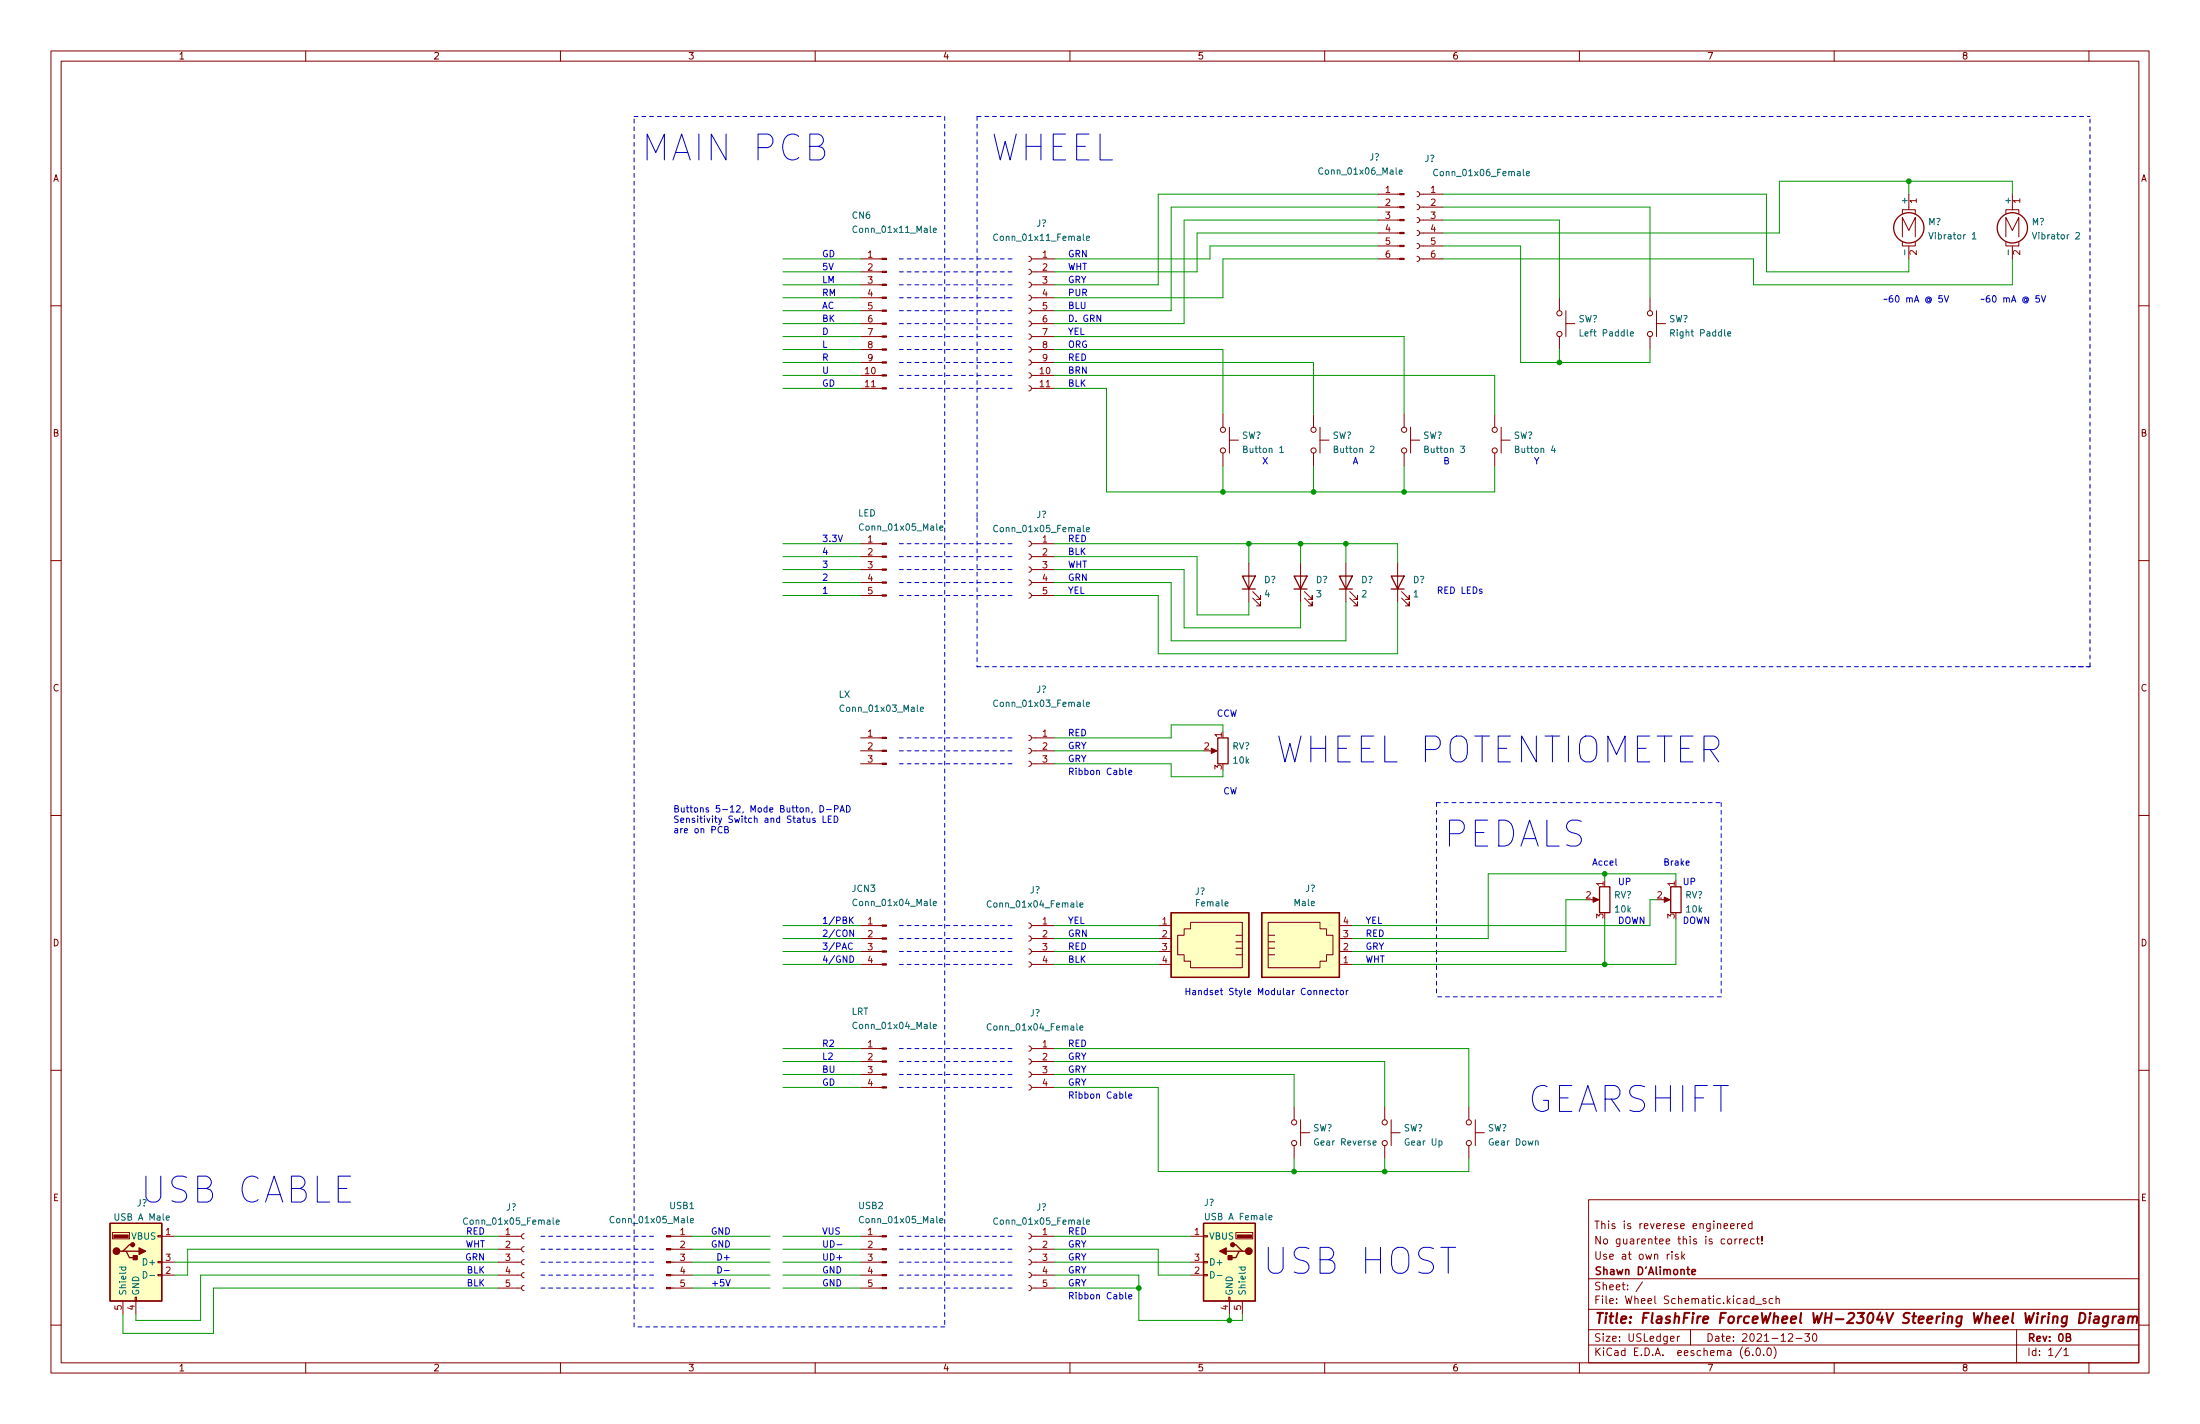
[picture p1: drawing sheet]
<svg xmlns="http://www.w3.org/2000/svg" width="432mm" height="279mm" viewBox="0 0 432 279" stroke-linecap="round" stroke-linejoin="round" font-family="sans-serif">
<g fill="none" stroke="#840000" stroke-width=".2">
<path d="M10 10h411.8v259.4h-411.8zM12 12h407.8v255.4h-407.8zM60 10v2M110 10v2M160 10v2M210 10v2M260 10v2M310 10v2M360 10v2M410 10v2M270.5 38.1h4.2M278.1 37.6l.4 .1 .1 .4-.1 .4-.4 .1"/>
<path d="M278.6 38.1h4.6M374.6 38.1v3M395 38.1v3M10 60h2M168.9 58.4h4.2M168.9 55.9h4.2M168.9 53.3h4.2M168.9 50.8h4.2M201.9 57.9l.4 .2 .1 .3-.1 .4-.4 .1M201.9 55.4l.4 .1 .1 .4-.1 .3-.4 .2M201.9 52.8l.4 .2 .1 .3-.1 .4-.4 .1M201.9 50.3l.4 .1 .1 .4-.1 .4-.4 .1"/>
<path d="M202.4 58.4h4.6M202.4 55.9h4.6M202.4 53.3h4.6M202.4 50.8h4.6M270.5 50.8h4.2M270.5 48.3h4.2M270.5 45.7h4.2M270.5 43.2h4.2M270.5 40.6h4.2M278.1 50.3l.4 .1 .1 .4-.1 .4-.4 .1M278.1 47.8l.4 .1 .1 .4-.1 .3-.4 .2M278.1 45.2l.4 .2 .1 .3-.1 .4-.4 .1"/>
<path d="M278.1 42.7l.4 .1 .1 .4-.1 .3-.4 .2M278.1 40.1l.4 .2 .1 .3-.1 .4-.4 .1M278.6 50.8h4.6M278.6 48.3h4.6M278.6 45.7h4.6M278.6 43.2h4.6M278.6 40.6h4.6M306.1 58.4v2.6M323.8 58.4v2.6M373.4 47.5v.8h2.5v-.8M373.4 41.9v-.8h2.5v.8M373.4 46.5v-3.8l1.2 2.5 1.3-2.5v3.8"/>
<path d="M374.6 48.3v2.5M393.7 47.5v.8h2.5v-.8M393.7 41.9v-.8h2.5v.8M393.7 46.5v-3.8l1.3 2.5 1.2-2.5v3.8M395 48.3v2.5M419.8 60h2M168.9 63.5h4.2M168.9 76.2h4.2M168.9 73.7h4.2M168.9 71.1h4.2M168.9 68.6h4.2M168.9 66h4.2"/>
<path d="M168.9 61h4.2M201.9 75.7l.4 .1 .1 .4-.1 .4-.4 .1M201.9 73.2l.4 .1 .1 .4-.1 .3-.4 .2M201.9 70.6l.4 .2 .1 .3-.1 .4-.4 .1M201.9 68.1l.4 .1 .1 .4-.1 .3-.4 .2M201.9 65.5l.4 .2 .1 .3-.1 .4-.4 .1M201.9 63l.4 .1 .1 .4-.1 .4-.4 .1M201.9 60.5l.4 .1 .1 .4-.1 .3-.4 .2M202.4 63.5h4.6M202.4 76.2h4.6M202.4 73.7h4.6M202.4 71.1h4.6"/>
<path d="M202.4 68.6h4.6M202.4 66h4.6M202.4 61h4.6M306.1 66v2.6M307.3 63.5h1.8M307.3 61v5M323.8 66v2.6M325.1 63.5h1.8M325.1 61v5M240 81.3v2.5M240 88.9v2.5M241.3 86.4h1.8"/>
<path d="M241.3 83.8v5.1M257.8 81.3v2.5M257.8 88.9v2.5M259.1 86.4h1.8M259.1 83.8v5.1M275.6 81.3v2.5M275.6 88.9v2.5M276.9 86.4h1.7M276.9 83.8v5.1M293.4 81.3v2.5M293.4 88.9v2.5M294.6 86.4h1.8"/>
<path d="M294.6 83.8v5.1M10 110h2M168.9 116.8h4.2M168.9 114.3h4.2M168.9 111.8h4.2M168.9 109.2h4.2M168.9 106.7h4.2M201.9 116.3l.4 .2 .1 .3-.1 .4-.4 .1M201.9 113.8l.4 .1 .1 .4-.1 .4-.4 .1M201.9 111.3l.4 .1 .1 .4-.1 .3-.4 .2M201.9 108.7l.4 .2 .1 .3-.1 .4-.4 .1M201.9 106.2l.4 .1 .1 .4-.1 .3-.4 .2"/>
<path d="M202.4 116.8h4.6M202.4 114.3h4.6M202.4 111.8h4.6M202.4 109.2h4.6M202.4 106.7h4.6M245.1 110.5v7.6M245.9 117.3l1.5 1.6v-.8v.8h-.8M245.9 116.1l1.5 1.5v-.8v.8h-.8M255.3 110.5v7.6M256 117.3l1.6 1.6v-.8v.8h-.8M256 116.1l1.6 1.5v-.8v.8h-.8M264.2 110.5v7.6"/>
<path d="M264.9 117.3l1.5 1.6v-.8v.8h-.7M264.9 116.1l1.5 1.5v-.8v.8h-.7M274.3 110.5v7.6M275.1 117.3l1.5 1.6v-.8v.8h-.8M275.1 116.1l1.5 1.5v-.8v.8h-.8M419.8 110h2M10 160h2M168.9 149.9h4.2M168.9 147.3h4.2M168.9 144.8h4.2M201.9 149.4l.4 .1 .1 .4-.1 .3-.4 .2M201.9 146.8l.4 .2 .1 .3-.1 .4-.4 .1"/>
<path d="M201.9 144.3l.4 .1 .1 .4-.1 .3-.4 .2M202.4 149.9h4.6M202.4 147.3h4.6M202.4 144.8h4.6M237.5 147.3h1M419.8 160h2M312.4 176.5h1M326.4 176.5h1M168.9 181.6h4.2M168.9 184.2h4.2M168.9 186.7h4.2M168.9 189.2h4.2"/>
<path d="M201.9 188.7l.4 .2 .1 .3-.1 .4-.4 .1M201.9 186.2l.4 .1 .1 .4-.1 .3-.4 .2M201.9 183.6l.4 .2 .1 .3-.1 .4-.4 .2M201.9 181.1l.4 .2 .1 .3-.1 .4-.4 .1M202.4 181.6h4.6M202.4 184.2h4.6M202.4 186.7h4.6M202.4 189.2h4.6M227.3 181.6h2.6M227.3 184.2h2.6M227.3 186.7h2.6M227.3 189.2h2.6"/>
<path d="M231.1 183.5h1.3v-1.3h1.3v-1.2h10.1v8.9h-10.1v-1.3h-1.3v-1.3h-1.3zM242.6 183.5h1.2M242.6 184.8h1.2M242.6 186.1h1.2M242.6 187.3h1.2M248.9 187.3h1.3M248.9 186.1h1.3M248.9 184.8h1.3M248.9 183.5h1.3M248.9 181h10.2v1.2h1.2v1.3h1.3v3.8h-1.3v1.3h-1.2v1.3h-10.2zM262.9 181.6h2.5M262.9 184.2h2.5"/>
<path d="M262.9 186.7h2.5M262.9 189.2h2.5M10 210h2M168.9 213.4h4.2M168.9 210.8h4.2M168.9 208.3h4.2M168.9 205.7h4.2M201.9 212.9l.4 .1 .1 .4-.1 .3-.4 .2M201.9 210.3l.4 .2 .1 .3-.1 .4-.4 .1M201.9 207.8l.4 .1 .1 .4-.1 .3-.4 .2M201.9 205.2l.4 .2 .1 .3-.1 .4-.4 .1M202.4 213.4h4.6"/>
<path d="M202.4 210.8h4.6M202.4 208.3h4.6M202.4 205.7h4.6M254 217.2v2.5M255.3 219.7v5.1M271.8 217.2v2.5M273 219.7v5.1M288.3 217.2v2.5M289.6 219.7v5.1M419.8 210h2M254 224.8v2.5M255.3 222.3h1.7"/>
<path d="M271.8 224.8v2.5M273 222.3h1.8M288.3 224.8v2.5M289.6 222.3h1.7M311.8 235.4h108v32h-108zM343.9 239.6v1.5M10 260h2M22.1 241.8h3.3v1.3h-3.3zM24.1 255.3v2.5M26.5 254.5h.3v.8h-.3zM26.7 255.3v2.5M31 250.1h.7v.2h-.7z"/>
<path d="M31 247.5h.7v.3h-.7zM31 242.4h.7v.3h-.7zM31.7 250.2h2.6M31.7 247.7h2.6M31.7 242.6h2.6M97.8 252.7h4.6M97.8 250.2h4.6M97.8 247.7h4.6M97.8 245.1h4.6M97.8 242.6h4.6M102.9 252.2l-.4 .2-.1 .3 .1 .4 .4 .1M102.9 249.7l-.4 .1-.1 .4 .1 .3 .4 .2"/>
<path d="M102.9 247.1l-.4 .2-.1 .4 .1 .3 .4 .2M102.9 244.6l-.4 .2-.1 .3 .1 .4 .4 .1M102.9 242.1l-.4 .1-.1 .4 .1 .3 .4 .2M131.7 252.7h4.2M131.7 250.2h4.2M131.7 247.7h4.2M131.7 245.1h4.2M131.7 242.6h4.2M168.9 252.7h4.2M168.9 250.2h4.2M168.9 247.7h4.2M168.9 245.1h4.2"/>
<path d="M168.9 242.6h4.2M201.9 252.2l.4 .2 .1 .3-.1 .4-.4 .1M201.9 249.7l.4 .1 .1 .4-.1 .3-.4 .2M201.9 247.1l.4 .2 .1 .3-.1 .4-.4 .2M201.9 244.6l.4 .2 .1 .3-.1 .4-.4 .1M201.9 242.1l.4 .1 .1 .4-.1 .3-.4 .2M202.4 252.7h4.6M202.4 250.2h4.6M202.4 247.7h4.6M202.4 245.1h4.6M202.4 242.6h4.6M233.7 250.2h2.5"/>
<path d="M233.7 247.7h2.5M233.7 242.6h2.5M236.2 250.1h.8v.2h-.8zM236.2 247.5h.8v.3h-.8zM236.2 242.4h.8v.3h-.8zM241.2 254.5h.2v.8h-.2zM241.3 255.3v2.5M242.6 241.8h3.3v1.3h-3.3zM243.8 255.3v2.5M311.8 256.9h108M311.8 250.9h108M322.4 251.5l-1.3 1.9"/>
<path d="M328.2 245.6v.1M328.2 246.1v1M329.4 246.1h-.4l-.2 .2 .1 .2 .5 .2v.3h-.6M330.1 245.6v1.5M330.2 246.5l.5 .6M330.7 246.1l-.6 .6M339.2 243.1h.4l.3 .3v.4l-.3 .3-.4-.1-.1-.2zM339.7 240.6l.7-.2-.1-.3h-.4l-.2 .2v.7h.6M340.5 243.1v1M340.9 243.1h-.2l-.2 .3M341 240.1v1M341.4 240.1h-.2l-.2 .3"/>
<path d="M341.4 243.1v1M341.9 243.1h-.3l-.2 .3M341.9 240.6l.7-.2-.1-.3h-.4l-.2 .2v.7h.6M342.3 243.6l.7-.2-.1-.3h-.4l-.2 .2 .1 .7h.5M343.9 240.1h-.5l-.2 .3 .1 .6h.6M344.2 254.9l-.4-.1-.3 .3 .2 .6h.5M344.2 254.3v1.5M344.3 243.1h-.4l-.3 .3 .1 .6h.6M344.6 255.9h1.1M344.7 243.1h.6M344.9 242.6v1.3l.4 .2M345.8 243.9v.2"/>
<path d="M345.8 242.6v.9M346.6 254.9l-.4-.1-.2 .2 .1 .2 .5 .2v.3h-.6M347.9 254.9l-.4-.1-.3 .3 .2 .6h.5M348.6 254.9l.2-.1 .4 .1v.9M348.6 254.3v1.5M419.8 260h2M60 267.4v2M110 267.4v2M160 267.4v2M210 267.4v2M260 267.4v2M310 267.4v2"/>
<path d="M311.8 263.9h108M311.8 260.9h108M327.9 262.7l.7-.2-.1-.3h-.4l-.2 .2v.7h.6M329.2 262.2v1M329.7 262.2l-.5 .3M331.8 260.9v3M343.2 264.5a.59 .59 0 0 0-.7 .6v.6l.2 .2 .4 .1 .2-.2 .1-.5-.2-.2-.4-.1-.3 .3M344 265.8v.2M344.9 264.5h.1a.8 .8 0 0 1 .5 .7 .8 .8 0 0 1-.5 .8 1 1 0 0 1-.1-1.5zM346.2 265.8v.2M347 264.5h.2a.8 .8 0 0 1 .5 .7 .8 .8 0 0 1-.5 .8 .99 .99 0 0 1-.2-1.5zM348.2 264.3a1.73 1.73 0 0 1 0 2.2"/>
<path d="M351 261.8l.6-.1 .2 .1 .1 .3-1 1.1h1M352.5 262.6h1.2M354.2 261.7h1l-.5 .5 .4 .2v.6l-.2 .2-.7-.2M355.9 261.7h.2a.8 .8 0 0 1 .5 .7 .8 .8 0 0 1-.5 .8 .99 .99 0 0 1-.2-1.5zM360 267.4v2M395.8 260.9v6.5M404.7 264.4l-1.3 1.9M405.1 264.9l.4-.4v1.5M405.1 266h.8M410 267.4v2"/>
<circle cx="306.1" cy="65.5" r=".51"/>
<circle cx="306.1" cy="61.5" r=".51"/>
<circle cx="323.8" cy="61.5" r=".51"/>
<circle cx="323.8" cy="65.5" r=".51"/>
<circle cx="240" cy="88.4" r=".51"/>
<circle cx="240" cy="84.3" r=".51"/>
<circle cx="257.8" cy="84.3" r=".51"/>
<circle cx="257.8" cy="88.4" r=".51"/>
<circle cx="275.6" cy="88.4" r=".51"/>
<circle cx="275.6" cy="84.3" r=".51"/>
<circle cx="293.4" cy="84.3" r=".51"/>
<circle cx="293.4" cy="88.4" r=".51"/>
<circle cx="254" cy="224.3" r=".51"/>
<circle cx="254" cy="220.2" r=".51"/>
<circle cx="271.8" cy="224.3" r=".51"/>
<circle cx="271.8" cy="220.2" r=".51"/>
<circle cx="288.3" cy="220.2" r=".51"/>
<circle cx="288.3" cy="224.3" r=".51"/>
</g>
<path d="M332.1 249.6l.7-.2-.1-.2-.4-.1-.2 .2v.7h.6M405.6 262.4l.6-.1 .2-.2-.2-.4h-.6v1.5h.5l.3-.3a.39 .39 0 0 0-.3-.5" fill="none" stroke="#840000" stroke-width=".3"/>
<g fill="none" stroke="#840000" stroke-width=".4">
<path d="M408.3 257.6a.96 .96 0 0 1 1 .6 .96 .96 0 0 1-.3 1.1l-.5 .3h-.5zM410.2 258.3l-.2 1.3M410.3 257.6v.2M411.1 258.4h.8l-.1 1.2M411.9 258.7l-.6 .1a.4 .4 0 0 0-.4 .4 .4 .4 0 0 0 .3 .4l.6-.1M413.8 258.4a.66 .66 0 0 0-1 .3l-.1 .5 .2 .3h.8M413.8 258.3l-.2 1.6a.6 .6 0 0 1-.9 .3M414.8 258.3l-.2 1.3M415.3 258.3l-.4 .1-.2 .3M416 258.4h.8l-.1 1.2M416.8 258.7l-.7 .1a.4 .4 0 0 0-.3 .4 .4 .4 0 0 0 .2 .4l.7-.1M417.8 258.5a.49 .49 0 0 1 .8 .1l-.1 1"/>
<path d="M417.8 258.3l-.2 1.3M418.6 258.6a.5 .5 0 0 1 .8-.2v1.2"/>
</g>
<g fill="none" stroke="#006464" stroke-width=".2">
<path d="M274.6 33.8l.6-.2v-.2l-.4-.1-.2 .2 .1 .6h.5M282.2 33.3a.6 .6 0 0 0-.9 .5 .6 .6 0 0 0 .6 .7l.3-.1M299.6 34.1l.6-.2-.1-.2-.3-.1-.2 .2 .1 .6h.4M183.2 45.2l.6-.1-.1-.3h-.3l-.2 .2v.6h.5M195.8 46a.6 .6 0 0 0-.8 .5 .6 .6 0 0 0 .6 .7l.2-.1M213.2 46.8l.6-.2v-.2l-.4-.1-.2 .2 .1 .6h.5M387.1 46l.4-.4v1.3M387.1 46.9h.7M407.4 45.7l.5-.1 .3 .4-.8 .9h.8M320 65.5l.6-.1-.1-.2-.3-.1-.2 .2 .1 .6h.4M339.1 65.5l.6-.1-.1-.2-.3-.1-.2 .2 .1 .6h.4M251.2 87.9l.3-.4v1.3"/>
<path d="M251.2 88.8h.7M269 87.7l.4-.2 .3 .4-.8 .9h.8M286.7 87.5h.8l-.5 .5 .4 .1v.6l-.2 .1-.5-.1M304.8 87.5l-.3 .9h.8M305.1 88v.8M184.5 103.6l.6-.1-.1-.2-.4-.1-.1 .2v.6h.5M195.8 103.2a.6 .6 0 0 0-.8 .4 .6 .6 0 0 0 .6 .7l.2-.1M213.2 103.9l.6-.1v-.3h-.4l-.2 .2 .1 .6h.5M180.6 139.2l.7-.1-.1-.3h-.4l-.2 .1 .1 .6h.5M195.8 137.5a.6 .6 0 0 0-.8 .4 .6 .6 0 0 0 .6 .7l.2-.1M213.2 138.2l.6-.1v-.3h-.4l-.2 .2 .1 .6h.5M183.2 177.3l.6-.1-.1-.3h-.3l-.2 .1v.6h.5"/>
<path d="M194.5 176.8a.6 .6 0 0 0-.8 .5 .6 .6 0 0 0 .6 .7l.2-.1M212 177.6l.6-.1-.1-.3-.4-.1-.1 .2v.6h.5M183.2 201.4l.6-.1-.1-.3h-.3l-.2 .2v.6h.5M194.5 201a.6 .6 0 0 0-.8 .4 .6 .6 0 0 0 .6 .7l.2-.1M212 201.7l.6-.1-.1-.3h-.4l-.1 .2v.6h.5M32.6 239l.6-.1v-.3h-.4l-.2 .1 .1 .7h.5M91.8 239.1a.6 .6 0 0 0-.9 .4 .6 .6 0 0 0 .6 .7l.3-.1M109.2 239.8l.6-.1-.1-.3h-.4l-.1 .2v.6h.5M135.5 239.5l.6-.1v-.3h-.4l-.2 .2 .1 .6h.5M184.5 239.5l.6-.1-.1-.3h-.4l-.1 .2v.6h.5M195.8 239.1a.6 .6 0 0 0-.8 .4 .6 .6 0 0 0 .6 .7l.2-.1M213.2 239.8l.6-.1v-.3h-.4l-.2 .2 .1 .6h.5"/>
<path d="M249.1 238.9l.6-.1-.1-.3h-.4l-.1 .2v.6h.5M269.5 224.3l.6-.2-.1-.2-.3-.1-.2 .2 .1 .6h.4M23.4 248.6h1.3M23.9 248.6v.4l.2 .2 .5-.1v-.5M28.1 249.5a.64 .64 0 0 1 .7 .6 .64 .64 0 0 1-.7 .7zM29.4 250.3h1M237.6 249.5a.64 .64 0 0 1 .7 .6 .64 .64 0 0 1-.7 .7zM238.9 250.3h1M243.1 248.6h1.3M243.6 248.6v.4l.2 .2 .6-.1v-.5"/>
</g>
<g fill="#840000" stroke="#840000" stroke-width=".2">
<path d="M130.8 252.6h.9v.3h-.9z"/>
<path d="M130.8 250.1h.9v.2h-.9z"/>
<path d="M130.8 247.5h.9v.3h-.9z"/>
<path d="M130.8 245h.9v.2h-.9z"/>
<path d="M130.8 242.4h.9v.3h-.9z"/>
<path d="M173.1 213.2h.9v.3h-.9z"/>
<path d="M173.1 210.7h.9v.2h-.9z"/>
<path d="M173.1 208.2h.9v.2h-.9z"/>
<path d="M173.1 205.6h.9v.3h-.9z"/>
<path d="M173.1 149.7h.9v.3h-.9z"/>
<path d="M173.1 147.2h.9v.2h-.9z"/>
<path d="M173.1 144.7h.9v.2h-.9z"/>
<path d="M237.7 146.8l1.2 .5-1.2 .5z"/>
<path d="M173.1 76.1h.9v.2h-.9z"/>
<path d="M173.1 73.5h.9v.3h-.9z"/>
<path d="M173.1 71h.9v.2h-.9z"/>
<path d="M173.1 68.5h.9v.2h-.9z"/>
<path d="M173.1 65.9h.9v.3h-.9z"/>
<path d="M173.1 63.4h.9v.2h-.9z"/>
<path d="M173.1 60.8h.9v.3h-.9z"/>
<path d="M173.1 58.3h.9v.2h-.9z"/>
<path d="M173.1 55.8h.9v.2h-.9z"/>
<path d="M173.1 53.2h.9v.3h-.9z"/>
<path d="M173.1 50.7h.9v.2h-.9z"/>
<path d="M242.8 242.3h2.8v.5h-2.8z"/>
<path d="M173.1 116.7h.9v.3h-.9z"/>
<path d="M173.1 114.2h.9v.2h-.9z"/>
<path d="M173.1 111.6h.9v.3h-.9z"/>
<path d="M173.1 109.1h.9v.2h-.9z"/>
<path d="M173.1 106.6h.9v.2h-.9z"/>
<path d="M274.7 50.7h.9v.2h-.9z"/>
<path d="M274.7 48.1h.9v.3h-.9z"/>
<path d="M274.7 45.6h.9v.2h-.9z"/>
<path d="M274.7 43.1h.9v.2h-.9z"/>
<path d="M274.7 40.5h.9v.3h-.9z"/>
<path d="M274.7 38h.9v.2h-.9z"/>
<path d="M326.6 176l1.2 .5-1.2 .5z"/>
<path d="M22.4 242.3h2.7v.5h-2.7z"/>
<path d="M312.7 176l1.1 .5-1.1 .5z"/>
<path d="M173.1 252.6h.9v.3h-.9z"/>
<path d="M173.1 250.1h.9v.2h-.9z"/>
<path d="M173.1 247.5h.9v.3h-.9z"/>
<path d="M173.1 245h.9v.2h-.9z"/>
<path d="M173.1 242.4h.9v.3h-.9z"/>
<path d="M173.1 189.1h.9v.3h-.9z"/>
<path d="M173.1 186.6h.9v.2h-.9z"/>
<path d="M173.1 184h.9v.3h-.9z"/>
<path d="M173.1 181.5h.9v.2h-.9z"/>
</g>
<g fill="none" stroke="#840000" stroke-width=".25">
<path d="M243.8 113h2.6l-1.3 2.6zM243.8 115.6h2.6M254 113h2.5l-1.2 2.6zM254 115.6h2.5M262.9 113h2.5l-1.2 2.6zM262.9 115.6h2.5M273 113h2.6l-1.3 2.6zM273 115.6h2.6M239 144.8h2v5.1h-2zM229.9 179.1h15.2v12.7h-15.2zM247.6 179.1h15.3v12.7h-15.3zM313.9 174h2.1v5.1h-2.1z"/>
<path d="M327.9 174h2v5.1h-2zM21.6 240h10.1v15.3h-10.1zM24.1 245.5h.7l.6 1.3h1.3M24.8 245.5h2.5M26 244.2h-.6l-1.3 1.3h-.6M236.2 240h10.2v15.3h-10.2zM240.7 245.5h2.5M241.9 244.2h.7l1.2 1.3h.7M243.8 245.5h-.6l-.6 1.3h-1.3"/>
<circle cx="374.6" cy="44.7" r="2.97"/>
<circle cx="395" cy="44.7" r="2.97"/>
</g>
<g fill="#ffffc2" stroke="#ffffc2" stroke-width=".2">
<path d="M229.9 179.1h15.2v12.7h-15.2z"/>
<path d="M247.6 179.1h15.3v12.7h-15.3z"/>
<path d="M236.2 240h10.2v15.3h-10.2z"/>
<path d="M21.6 240h10.1v15.3h-10.1z"/>
</g>
<g fill="#840000" stroke="#840000" stroke-width=".25">
<path d="M239.4 245.5l1.3-.6v1.2z"/>
<path d="M241 246.4h.8v.7h-.8z"/>
<path d="M27.3 244.9l1.3 .6-1.3 .6z"/>
<path d="M26.2 246.4h.7v.7h-.7z"/>
<circle cx="245.1" cy="245.5" r=".63"/>
<circle cx="241.9" cy="244.2" r=".38"/>
<circle cx="22.9" cy="245.5" r=".63"/>
<circle cx="26" cy="244.2" r=".38"/>
</g>
<g fill="none" stroke="#0000c2" stroke-width=".2">
<path d="M381.2 58h-.6l-.1 .6 .2-.1 .4 .1 .2 .1-.1 .5-.2 .1-.5-.1M381.6 58l.4 1.3 .5-1.3M400.2 58h-.6v.6l.2-.1 .4 .1 .1 .1-.1 .5-.1 .1-.5-.1M400.7 58l.4 1.3 .4-1.3M160.9 158.1a.64 .64 0 0 1 .8 .6 .64 .64 0 0 1-.8 .6zM162.2 158.8h1M163.8 158.7h.6l.1-.5-.7-.1v1.2M164.9 159.3l.4-1.2 .4 1.2M165 159h.6M166.1 158.1a.64 .64 0 0 1 .8 .6 .64 .64 0 0 1-.8 .6zM220.9 150.7v1.1l.2 .2M221.5 151.6l.6-.2v-.2l-.4-.1-.2 .2 .1 .6h.5"/>
<path d="M142.3 162.8l.5-.1 .1-.4-.6-.1v1.2h.4l.3-.4-.3-.2M160 160.6l-.3-.1-.2 .2 .1 .2 .4 .1v.3h-.5M161.5 160.1v1.3h.7M162.6 160.7h.4M163.2 160.1h-.6v1.3h.6M163.7 160.1a.64 .64 0 0 1 .8 .6 .64 .64 0 0 1-.8 .7zM167.5 179.9l-.8 .8M317.2 168.5v1.1l.1 .2M166.8 187.6a.64 .64 0 0 1 .8 .6 .64 .64 0 0 1-.8 .6zM166.9 180.5l.6 .7M167.3 185.1a.6 .6 0 0 0-.8 .5 .6 .6 0 0 0 .6 .7l.2-.1M167.5 182.5v1.2l-.7-1.2v1.2"/>
<path d="M259 194.4h.5l.1 .8M260.1 194.7l.6-.1v-.2l-.4-.1-.2 .2 .1 .6h.5M261.8 194.4l-.3-.1-.3 .3 .1 .5h.5M262.2 194.3h.5M262.4 193.9v1.1l.3 .2M263.1 194.4l.3-.1 .3 .3v.3l-.3 .3-.4-.3zM264.2 194.3v.9M264.6 194.3l-.4 .3M220.9 214.2v1.1l.2 .2M221.5 215.1l.6-.2v-.2l-.4-.1-.2 .2 .1 .6h.5M140.9 248.5a.64 .64 0 0 1 .7 .6 .64 .64 0 0 1-.7 .7zM142.2 249.3h.9"/>
<path d="M164.3 244.2h.9M220.9 253.6v1.1l.2 .2M221.5 254.4l.6-.1v-.2l-.4-.1-.2 .2 .1 .6h.5"/>
</g>
<g fill="none" stroke="#0000c2" stroke-width=".2" stroke-dasharray=".8 .8">
<path d="M124.5 22.9h60.9M185.4 22.9v237.5M191.8 22.9h218.4M191.8 22.9v78.7M176.5 50.8h22.9M176.5 53.3h22.9M176.5 55.9h22.9M176.5 58.4h22.9M176.5 61h22.9M176.5 63.5h22.9M176.5 76.2h22.9M176.5 73.7h22.9"/>
<path d="M176.5 71.1h22.9M176.5 68.6h22.9M176.5 66h22.9M176.5 109.2h22.9M176.5 106.7h22.9M176.5 111.8h22.9M176.5 114.3h22.9M176.5 116.8h22.9M191.8 101.6v29.2M191.8 130.8h.1M191.8 130.8h218.4M406.4 130.8h3.8"/>
<path d="M410.2 130.8v-107.9M176.5 149.9h22.9M176.5 147.3h22.9M176.5 144.8h22.9M281.9 157.5v38.1M281.9 157.5h55.9M337.8 157.5v38.1M176.5 181.6h22.9M176.5 184.2h22.9M176.5 186.7h22.9M176.5 189.2h22.9M337.8 195.6h-55.9"/>
<path d="M176.5 205.7h22.9M176.5 213.4h22.9M176.5 210.8h22.9M176.5 208.3h22.9M128.3 252.7h-22.9M128.3 250.2h-22.9M128.3 242.6h-22.9M128.3 247.7h-22.9M128.3 245.1h-22.9M176.5 250.2h22.9M176.5 252.7h22.9M176.5 247.7h22.9"/>
<path d="M176.5 245.1h22.9M176.5 242.6h22.9M124.5 260.4v-237.5M185.4 260.4h-60.9"/>
</g>
<g fill="none" stroke="#009600" stroke-width=".2">
<path d="M270.5 38.1h-43.2v17.8h-20.3M283.2 38.1h63.5v15.2h27.9v-2.5M374.6 35.6v2.5M395 38.1v-2.5h-45.8v10.1h-66M153.7 58.4h15.2M153.7 50.8h15.2M153.7 53.3h15.2M153.7 55.9h15.2M270.5 50.8h-30.5v7.6h-33M270.5 40.6h-40.6v20.4h-22.9M270.5 43.2h-38.1v20.3h-25.4M270.5 45.7h-35.6v7.6h-27.9"/>
<path d="M270.5 48.3h-33v2.5h-30.5M283.2 48.3h15.2v22.8h25.4v-2.5M283.2 40.6h40.6v17.8M283.2 50.8h61v5.1h50.8v-5.1M283.2 43.2h22.9v15.2M153.7 61h15.2M153.7 71.1h15.2M153.7 63.5h15.2M153.7 66h15.2M153.7 68.6h15.2M153.7 76.2h15.2M153.7 73.7h15.2"/>
<path d="M207 76.2h10.2v20.3h76.2v-5.1M207 71.1h50.8v10.2M207 66h68.6v15.3M207 68.6h33v12.7M207 73.7h86.4v7.6M306.1 68.6v2.5M240 91.4v5.1M257.8 91.4v5.1M275.6 91.4v5.1M153.7 106.7h15.2M153.7 111.8h15.2M153.7 114.3h15.2"/>
<path d="M153.7 116.8h15.2M153.7 109.2h15.2M207 116.8h20.3v11.5h47v-10.2M207 114.3h22.9v11.4h34.3v-7.6M207 111.8h25.4v11.4h22.9v-5.1M207 109.2h27.9v11.5h10.2v-2.6M207 106.7h67.3v3.8M245.1 106.7v3.8M255.3 106.7v3.8M264.2 106.7v3.8M207 149.9h22.9v2.5h10.1v-1.3M207 147.3h29.2"/>
<path d="M240 143.5v-1.3h-10.1v2.6h-22.9M311.1 176.5h-3.8v10.2h-41.9M315 171.5v1.2M325.1 176.5h-1.3v5.1h-58.4M328.9 172.7v-1.2h-36.8v12.7h-26.7M153.7 184.2h15.2M153.7 189.2h15.2M153.7 181.6h15.2M153.7 186.7h15.2M207 184.2h20.3M207 189.2h20.3M207 181.6h20.3"/>
<path d="M207 186.7h20.3M315 180.3v8.9M328.9 180.3v8.9h-63.5M153.7 208.3h15.2M153.7 210.8h15.2M153.7 213.4h15.2M153.7 205.7h15.2M207 213.4h20.3v16.5h61v-2.6M207 208.3h64.8v8.9M207 210.8h47v6.4M207 205.7h81.3v11.5M254 227.3v2.6"/>
<path d="M271.8 227.3v2.6M34.3 242.6h63.5M34.3 247.7h63.5M97.8 252.7h-55.9v8.9h-17.8v-3.8M97.8 250.2h-58.4v8.9h-12.7v-1.3M97.8 245.1h-61v5.1h-2.5M135.9 250.2h15.2M135.9 242.6h15.2M135.9 247.7h15.2M135.9 245.1h15.2M135.9 252.7h15.2M153.7 250.2h15.2"/>
<path d="M153.7 242.6h15.2M153.7 247.7h15.2M153.7 245.1h15.2M153.7 252.7h15.2M207 245.1h20.3v5.1h6.4M207 250.2h16.5v8.9h20.3v-1.3M207 242.6h26.7M207 247.7h26.7M207 252.7h16.5M241.3 257.8v1.3"/>
</g>
<g fill="#009600" stroke="#009600" stroke-width=".2">
<circle cx="254" cy="229.9" r=".46"/>
<circle cx="271.8" cy="229.9" r=".46"/>
<circle cx="223.5" cy="252.7" r=".46"/>
<circle cx="241.3" cy="259.1" r=".46"/>
<circle cx="264.2" cy="106.7" r=".46"/>
<circle cx="275.6" cy="96.5" r=".46"/>
<circle cx="315" cy="171.5" r=".46"/>
<circle cx="315" cy="189.2" r=".46"/>
<circle cx="240" cy="96.5" r=".46"/>
<circle cx="245.1" cy="106.7" r=".46"/>
<circle cx="255.3" cy="106.7" r=".46"/>
<circle cx="257.8" cy="96.5" r=".46"/>
<circle cx="306.1" cy="71.1" r=".46"/>
<circle cx="374.6" cy="35.6" r=".46"/>
</g>
<g font-size="7.1" fill="#0000c2">
<text x="125.7" y="31.6">MAIN PCB</text>
<text x="194.3" y="31.6">WHEEL</text>
<text x="250.2" y="149.7">WHEEL POTENTIOMETER</text>
<text x="283.2" y="166.2">PEDALS</text>
<text x="299.7" y="218.3">GEARSHIFT</text>
<text x="28.6" y="236.1">USB CABLE</text>
<text x="247.6" y="250.1">USB HOST</text>
</g>
<text font-size="2.8" fill="#840000" x="312.8" y="259.7">Title: FlashFire ForceWheel WH-2304V Steering Wheel Wiring Diagram</text>
<g font-size="2.1" fill="#840000">
<text x="312.8" y="244.1">No guarentee this is correct!</text>
<text x="312.8" y="241.1">This is reverese engineered</text>
<text x="312.8" y="250.2">Shawn D'Alimonte</text>
<text x="312.8" y="247.1">Use at own risk</text>
<text x="312.8" y="255.9">File: Wheel Schematic.kicad_sch</text>
<text x="312.8" y="253.2">Sheet: /</text>
<text x="312.8" y="263.2">Size: USLedger</text>
<text x="334.8" y="263.2">Date: 2021-12-30</text>
<text x="397.8" y="263.2">Rev: 0B</text>
<text x="312.8" y="266">KiCad E.D.A. eeschema (6.0.0)</text>
<text x="397.8" y="266">Id: 1/1</text>
</g>
<g font-size="1.8" fill="#840000">
<text x="35" y="11.7">1</text>
<text x="85" y="11.7">2</text>
<text x="135" y="11.7">3</text>
<text x="185" y="11.7">4</text>
<text x="235" y="11.7">5</text>
<text x="285" y="11.7">6</text>
<text x="335" y="11.7">7</text>
<text x="385" y="11.7">8</text>
<text x="10.3" y="35.6">A</text>
<text x="420.1" y="35.6">A</text>
<text x="10.3" y="85.7">B</text>
<text x="420.1" y="85.7">B</text>
<text x="10.3" y="135.6">C</text>
<text x="420.1" y="135.6">C</text>
<text x="10.3" y="185.7">D</text>
<text x="420.1" y="185.7">D</text>
<text x="10.4" y="235.7">E</text>
<text x="420.2" y="235.7">E</text>
<text x="35" y="269.1">1</text>
<text x="85" y="269.1">2</text>
<text x="135" y="269.1">3</text>
<text x="185" y="269.1">4</text>
<text x="235" y="269.1">5</text>
<text x="285" y="269.1">6</text>
<text x="335" y="269.1">7</text>
<text x="385" y="269.1">8</text>
</g>
<g font-size="1.8" fill="#006464">
<text x="259.4" y="34.3">Conn_01x06_Male</text>
<text x="268.8" y="31.5">J?</text>
<text x="279.6" y="31.8">J?</text>
<text x="282" y="34.5">Conn_01x06_Female</text>
<text x="374.4" y="39.9" transform="rotate(-90 374.4 39.9)">+</text>
<text x="394.7" y="39.9" transform="rotate(-90 394.7 39.9)">+</text>
<text x="167.3" y="42.9">CN6</text>
<text x="167.9" y="45.7">Conn_01x11_Male</text>
<text x="195.7" y="47.2">Conn_01x11_Female</text>
<text x="203.4" y="44.5">J?</text>
<text x="378.5" y="44.2">M?</text>
<text x="379.1" y="47">Vibrator 1</text>
<text x="398.8" y="44.2">M?</text>
<text x="399.5" y="47">Vibrator 2</text>
<text x="374.4" y="49.8" transform="rotate(-90 374.4 49.8)">-</text>
<text x="394.7" y="49.8" transform="rotate(-90 394.7 49.8)">-</text>
<text x="309.7" y="63.2">SW?</text>
<text x="327.5" y="63.2">SW?</text>
<text x="310.6" y="66">Left Paddle</text>
<text x="328.4" y="66">Right Paddle</text>
<text x="243.7" y="86.1">SW?</text>
<text x="244.4" y="88.9">Button 1</text>
<text x="261.5" y="86.1">SW?</text>
<text x="262.2" y="88.9">Button 2</text>
<text x="279.3" y="86.1">SW?</text>
<text x="279.9" y="88.9">Button 3</text>
<text x="297" y="86.1">SW?</text>
<text x="297.7" y="88.9">Button 4</text>
<text x="168.4" y="101.3">LED</text>
<text x="203.4" y="101.6">J?</text>
<text x="169.2" y="104.1">Conn_01x05_Male</text>
<text x="195.7" y="104.4">Conn_01x05_Female</text>
<text x="248.1" y="114.4">D?</text>
<text x="248.2" y="117.2">4</text>
<text x="258.3" y="114.4">D?</text>
<text x="258.4" y="117.2">3</text>
<text x="267.2" y="114.4">D?</text>
<text x="267.3" y="117.2">2</text>
<text x="277.3" y="114.4">D?</text>
<text x="277.4" y="117.2">1</text>
<text x="164.6" y="136.9">LX</text>
<text x="203.4" y="135.9">J?</text>
<text x="165.4" y="139.7">Conn_01x03_Male</text>
<text x="195.7" y="138.7">Conn_01x03_Female</text>
<text x="241.8" y="147">RV?</text>
<text x="242.1" y="149.8">10k</text>
<text x="167.3" y="175">JCN3</text>
<text x="167.9" y="177.8">Conn_01x04_Male</text>
<text x="194.4" y="178.1">Conn_01x04_Female</text>
<text x="202.1" y="175.3">J?</text>
<text x="234.5" y="175.5">J?</text>
<text x="234.9" y="177.8">Female</text>
<text x="254.1" y="177.8">Male</text>
<text x="256.2" y="175">J?</text>
<text x="316.8" y="176.3">RV?</text>
<text x="317.1" y="179">10k</text>
<text x="330.7" y="176.3">RV?</text>
<text x="331" y="179">10k</text>
<text x="167.1" y="199.1">LRT</text>
<text x="167.9" y="201.9">Conn_01x04_Male</text>
<text x="194.4" y="202.2">Conn_01x04_Female</text>
<text x="202.1" y="199.4">J?</text>
<text x="257.7" y="222">SW?</text>
<text x="275.5" y="222">SW?</text>
<text x="292" y="222">SW?</text>
<text x="258.3" y="224.8">Gear Reverse</text>
<text x="276" y="224.8">Gear Up</text>
<text x="292.5" y="224.8">Gear Down</text>
<text x="22.9" y="239.5">USB A Male</text>
<text x="26.8" y="236.7">J?</text>
<text x="99.3" y="237.5">J?</text>
<text x="120.3" y="240">Conn_01x05_Male</text>
<text x="131.5" y="237.2">USB1</text>
<text x="168.6" y="237.2">USB2</text>
<text x="169.2" y="240">Conn_01x05_Male</text>
<text x="203.4" y="237.5">J?</text>
<text x="236.3" y="236.6">J?</text>
<text x="237.1" y="239.4">USB A Female</text>
<text x="25.8" y="243.2">VBUS</text>
<text x="91.6" y="240.3">Conn_01x05_Female</text>
<text x="195.7" y="240.3">Conn_01x05_Female</text>
<text x="237.2" y="243.2">VBUS</text>
<text x="28.4" y="248.3">D+</text>
<text x="237.2" y="248.3">D+</text>
<text x="24.8" y="254.3" transform="rotate(-90 24.8 254.3)">Shield</text>
<text x="27.3" y="254.3" transform="rotate(-90 27.3 254.3)">GND</text>
<text x="241.9" y="254.3" transform="rotate(-90 241.9 254.3)">GND</text>
<text x="244.5" y="254.3" transform="rotate(-90 244.5 254.3)">Shield</text>
</g>
<g font-size="1.8" fill="#a90000">
<text x="271.9" y="37.8">1</text>
<text x="271.9" y="40.4">2</text>
<text x="280.8" y="37.8">1</text>
<text x="280.8" y="40.4">2</text>
<text x="376.2" y="39.9" transform="rotate(-90 376.2 39.9)">1</text>
<text x="396.5" y="39.9" transform="rotate(-90 396.5 39.9)">1</text>
<text x="271.9" y="42.9">3</text>
<text x="271.9" y="45.5">4</text>
<text x="280.8" y="42.9">3</text>
<text x="280.8" y="45.5">4</text>
<text x="170.3" y="50.5">1</text>
<text x="170.3" y="53.1">2</text>
<text x="204.6" y="50.5">1</text>
<text x="204.6" y="53.1">2</text>
<text x="271.9" y="48">5</text>
<text x="271.9" y="50.5">6</text>
<text x="280.8" y="48">5</text>
<text x="280.8" y="50.5">6</text>
<text x="376.2" y="50" transform="rotate(-90 376.2 50)">2</text>
<text x="396.5" y="50" transform="rotate(-90 396.5 50)">2</text>
<text x="170.3" y="55.6">3</text>
<text x="170.3" y="58.2">4</text>
<text x="204.6" y="55.6">3</text>
<text x="204.6" y="58.2">4</text>
<text x="170.3" y="60.7">5</text>
<text x="170.3" y="63.2">6</text>
<text x="170.3" y="65.8">7</text>
<text x="204.6" y="60.7">5</text>
<text x="204.6" y="63.2">6</text>
<text x="204.6" y="65.8">7</text>
<text x="170.3" y="68.3">8</text>
<text x="170.3" y="70.9">9</text>
<text x="204.6" y="68.3">8</text>
<text x="204.6" y="70.9">9</text>
<text x="169.8" y="73.4">10</text>
<text x="169.8" y="75.9">11</text>
<text x="204.1" y="73.4">10</text>
<text x="204.1" y="75.9">11</text>
<text x="170.3" y="106.4">1</text>
<text x="204.6" y="106.4">1</text>
<text x="170.3" y="109">2</text>
<text x="170.3" y="111.5">3</text>
<text x="204.6" y="109">2</text>
<text x="204.6" y="111.5">3</text>
<text x="170.3" y="114">4</text>
<text x="170.3" y="116.6">5</text>
<text x="204.6" y="114">4</text>
<text x="204.6" y="116.6">5</text>
<text x="170.3" y="144.5">1</text>
<text x="170.3" y="147.1">2</text>
<text x="170.3" y="149.6">3</text>
<text x="204.6" y="144.5">1</text>
<text x="204.6" y="147.1">2</text>
<text x="204.6" y="149.6">3</text>
<text x="236.4" y="147.1">2</text>
<text x="239.8" y="144.6" transform="rotate(-90 239.8 144.6)">1</text>
<text x="239.8" y="151" transform="rotate(-90 239.8 151)">3</text>
<text x="314.7" y="173.8" transform="rotate(-90 314.7 173.8)">1</text>
<text x="328.7" y="173.8" transform="rotate(-90 328.7 173.8)">1</text>
<text x="311.3" y="176.3">2</text>
<text x="325.3" y="176.3">2</text>
<text x="170.3" y="181.4">1</text>
<text x="170.3" y="183.9">2</text>
<text x="204.6" y="181.4">1</text>
<text x="204.6" y="183.9">2</text>
<text x="228.1" y="181.4">1</text>
<text x="228.1" y="183.9">2</text>
<text x="263.7" y="183.9">3</text>
<text x="263.7" y="181.4">4</text>
<text x="314.7" y="180.2" transform="rotate(-90 314.7 180.2)">3</text>
<text x="328.7" y="180.2" transform="rotate(-90 328.7 180.2)">3</text>
<text x="170.3" y="186.4">3</text>
<text x="170.3" y="189">4</text>
<text x="204.6" y="186.4">3</text>
<text x="204.6" y="189">4</text>
<text x="228.1" y="186.4">3</text>
<text x="228.1" y="189">4</text>
<text x="263.7" y="189">1</text>
<text x="263.7" y="186.4">2</text>
<text x="170.3" y="205.5">1</text>
<text x="170.3" y="208">2</text>
<text x="204.6" y="205.5">1</text>
<text x="204.6" y="208">2</text>
<text x="170.3" y="210.6">3</text>
<text x="170.3" y="213.1">4</text>
<text x="204.6" y="210.6">3</text>
<text x="204.6" y="213.1">4</text>
<text x="32.5" y="242.3">1</text>
<text x="99.2" y="242.3">1</text>
<text x="99.2" y="244.9">2</text>
<text x="133.5" y="242.3">1</text>
<text x="133.5" y="244.9">2</text>
<text x="170.3" y="242.3">1</text>
<text x="170.3" y="244.9">2</text>
<text x="204.6" y="242.3">1</text>
<text x="204.6" y="244.9">2</text>
<text x="234.5" y="242.3">1</text>
<text x="32.5" y="249.9">2</text>
<text x="32.5" y="247.4">3</text>
<text x="99.2" y="247.4">3</text>
<text x="99.2" y="249.9">4</text>
<text x="133.5" y="247.4">3</text>
<text x="133.5" y="249.9">4</text>
<text x="170.3" y="247.4">3</text>
<text x="170.3" y="249.9">4</text>
<text x="204.6" y="247.4">3</text>
<text x="204.6" y="249.9">4</text>
<text x="234.5" y="249.9">2</text>
<text x="234.5" y="247.4">3</text>
<text x="23.9" y="257" transform="rotate(-90 23.9 257)">5</text>
<text x="26.4" y="257" transform="rotate(-90 26.4 257)">4</text>
<text x="99.2" y="252.5">5</text>
<text x="133.5" y="252.5">5</text>
<text x="170.3" y="252.5">5</text>
<text x="204.6" y="252.5">5</text>
<text x="241" y="257" transform="rotate(-90 241 257)">4</text>
<text x="243.6" y="257" transform="rotate(-90 243.6 257)">5</text>
</g>
<g font-size="1.8" fill="#0000c2">
<text x="161.3" y="50.5">GD</text>
<text x="161.3" y="53">5V</text>
<text x="209.5" y="50.5">GRN</text>
<text x="209.5" y="53">WHT</text>
<text x="161.3" y="55.5">LM</text>
<text x="161.3" y="58.1">RM</text>
<text x="209.5" y="58.1">PUR</text>
<text x="209.5" y="55.5">GRY</text>
<text x="369.6" y="59.3">~60 mA @ 5V</text>
<text x="388.6" y="59.3">~60 mA @ 5V</text>
<text x="161.3" y="60.6">AC</text>
<text x="161.3" y="63.2">BK</text>
<text x="161.3" y="65.7">D</text>
<text x="209.5" y="60.6">BLU</text>
<text x="209.5" y="63.2">D. GRN</text>
<text x="209.5" y="65.7">YEL</text>
<text x="161.3" y="70.8">R</text>
<text x="161.3" y="68.2">L</text>
<text x="209.5" y="70.8">RED</text>
<text x="209.5" y="68.2">ORG</text>
<text x="161.3" y="75.9">GD</text>
<text x="161.3" y="73.3">U</text>
<text x="209.5" y="73.3">BRN</text>
<text x="209.5" y="75.9">BLK</text>
<text x="247.6" y="91.1">X</text>
<text x="265.4" y="91.1">A</text>
<text x="283.2" y="91.1">B</text>
<text x="301" y="91.1">Y</text>
<text x="161.3" y="106.3">3.3V</text>
<text x="209.5" y="106.3">RED</text>
<text x="161.3" y="108.9">4</text>
<text x="161.3" y="111.4">3</text>
<text x="161.3" y="114">2</text>
<text x="209.5" y="108.9">BLK</text>
<text x="209.5" y="111.4">WHT</text>
<text x="209.5" y="114">GRN</text>
<text x="161.3" y="116.5">1</text>
<text x="209.5" y="116.5">YEL</text>
<text x="281.9" y="116.5">RED LEDs</text>
<text x="238.8" y="140.6">CCW</text>
<text x="209.5" y="144.4">RED</text>
<text x="209.5" y="147">GRY</text>
<text x="209.5" y="149.5">GRY</text>
<text x="209.5" y="152.1">Ribbon Cable</text>
<text x="240" y="155.9">CW</text>
<text x="132.1" y="159.4">Buttons 5-12, Mode Button, D-PAD</text>
<text x="132.1" y="161.4">Sensitivity Switch and Status LED</text>
<text x="132.1" y="163.5">are on PCB</text>
<text x="312.4" y="169.8">Accel</text>
<text x="317.5" y="173.6">UP</text>
<text x="326.4" y="169.8">Brake</text>
<text x="330.2" y="173.6">UP</text>
<text x="161.3" y="183.8">2/CON</text>
<text x="161.3" y="181.3">1/PBK</text>
<text x="209.5" y="181.3">YEL</text>
<text x="209.5" y="183.8">GRN</text>
<text x="268" y="181.3">YEL</text>
<text x="268" y="183.8">RED</text>
<text x="317.5" y="181.3">DOWN</text>
<text x="330.2" y="181.3">DOWN</text>
<text x="161.3" y="186.3">3/PAC</text>
<text x="161.3" y="188.9">4/GND</text>
<text x="209.5" y="188.9">BLK</text>
<text x="209.5" y="186.3">RED</text>
<text x="268" y="186.3">GRY</text>
<text x="268" y="188.9">WHT</text>
<text x="232.4" y="195.2">Handset Style Modular Connector</text>
<text x="161.3" y="207.9">L2</text>
<text x="161.3" y="205.4">R2</text>
<text x="209.5" y="205.4">RED</text>
<text x="209.5" y="207.9">GRY</text>
<text x="161.3" y="210.5">BU</text>
<text x="161.3" y="213">GD</text>
<text x="209.5" y="213">GRY</text>
<text x="209.5" y="215.6">Ribbon Cable</text>
<text x="209.5" y="210.5">GRY</text>
<text x="91.2" y="244.8">WHT</text>
<text x="91.5" y="242.2">RED</text>
<text x="139.6" y="242.2">GND</text>
<text x="139.6" y="244.8">GND</text>
<text x="161.3" y="244.8">UD-</text>
<text x="161.3" y="242.2">VUS</text>
<text x="209.5" y="244.8">GRY</text>
<text x="209.5" y="242.2">RED</text>
<text x="91.3" y="247.3">GRN</text>
<text x="91.6" y="249.8">BLK</text>
<text x="141.2" y="247.3">D+</text>
<text x="161.3" y="247.3">UD+</text>
<text x="161.3" y="249.8">GND</text>
<text x="209.5" y="247.3">GRY</text>
<text x="209.5" y="249.8">GRY</text>
<text x="91.6" y="252.4">BLK</text>
<text x="140.3" y="252.4">+5V</text>
<text x="161.3" y="252.4">GND</text>
<text x="209.5" y="252.4">GRY</text>
<text x="209.5" y="254.9">Ribbon Cable</text>
</g>
</svg>
